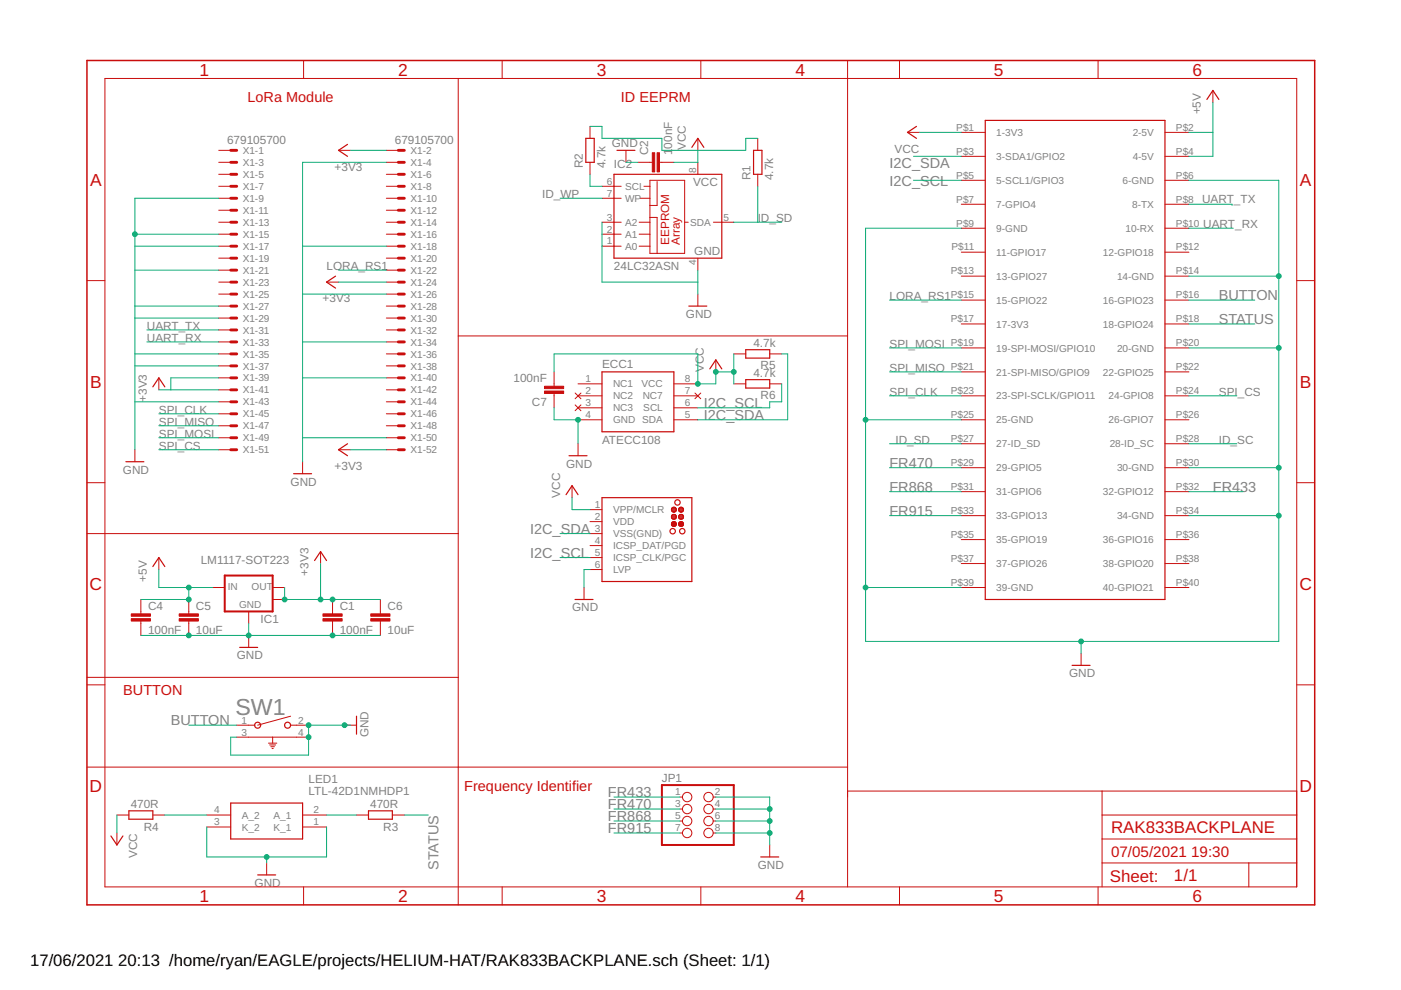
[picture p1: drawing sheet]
<svg xmlns="http://www.w3.org/2000/svg" width="297mm" height="210mm" viewBox="0 0 297 210" stroke-linecap="round" stroke-linejoin="round" font-family="sans-serif">
<g fill="none" stroke="#c90d0c" stroke-width=".21">
<path d="M22.2 16.6h252.7v171.4h-252.7zM64.4 12.8v3.8M97.2 16.6v175.3M106.5 12.8v3.8M148.6 12.8v3.8M179.7 12.8v175.2M190.7 12.8v3.8M232.8 12.8v3.8M257.2 19.2v2.5M46.4 31.9h2.5M46.4 34.4h2.5M46.4 37h2.5"/>
<path d="M46.4 39.5h2.5M71.8 31.9h2.5M81.9 31.9h2.6M81.9 34.4h2.6M81.9 37h2.6M81.9 39.5h2.6M125.1 26.8v2.5M125.1 34.4v2.6M127.6 39.5h4.1M132.7 31.9v2.5M135.3 34.4h3M136.5 39.5h1.3"/>
<path d="M137.8 38.2h7.4v15.5h-7.4zM139.3 38.5v5.1h-1.5M139.8 34.4h3.1M148 29.3v2.6M148 34.4v2.6M160.7 29.3v2.6M160.7 37v2.5M192.4 28.1h2.5M203.8 38.2h5.1M203.8 28.1h5.1M203.8 33.1h5.1M247 38.2h5.1"/>
<path d="M247 28.1h5.1M247 33.1h5.1M18.4 59.5h3.8M46.4 42h2.5M46.4 44.6h2.5M46.4 47.1h2.5M46.4 49.7h2.5M46.4 52.2h2.5M46.4 54.7h2.5M46.4 57.3h2.5M46.4 59.8h2.5M69.2 59.8h2.6"/>
<path d="M81.9 42h2.6M81.9 44.6h2.6M81.9 47.1h2.6M81.9 49.7h2.6M81.9 52.2h2.6M81.9 54.7h2.6M81.9 57.3h2.6M81.9 59.8h2.6M127.6 42h4.1M127.6 47.1h4.1M127.6 49.7h4.1M127.6 52.2h4.1"/>
<path d="M135.5 47.1h2.3M135.5 49.7h2.3M135.5 52.2h2.3M135.8 42h2M137.8 46.1h1.5v7.6M145.2 47.1h.7M148 54.7v2.6M151.3 47.1h4.3M203.8 43.3h5.1M203.8 48.4h5.1M203.8 53.5h5.1M203.8 58.5h5.1"/>
<path d="M247 43.3h5.1M247 48.4h5.1M247 53.5h5.1M247 58.5h5.1M274.9 59.5h3.8M46.4 62.4h2.5M46.4 64.9h2.5M46.4 67.4h2.5M46.4 70h2.5M46.4 72.5h2.5M46.4 75h2.5M46.4 77.6h2.5"/>
<path d="M81.9 62.4h2.6M81.9 64.9h2.6M81.9 67.4h2.6M81.9 70h2.6M81.9 72.5h2.6M81.9 75h2.6M81.9 77.6h2.6M97.2 71.2h82.5M117.5 78.8v3.1M148 62.4v2.5M151.8 76.3v2.5M155.6 75h2.5"/>
<path d="M163.2 75h2.5M203.8 63.6h5.1M203.8 68.7h5.1M203.8 73.8h5.1M203.8 78.8h5.1M247 63.6h5.1M247 68.7h5.1M247 73.8h5.1M247 78.8h5.1M28.6 95.4v2.5M33.7 80.1v2.6M46.4 80.1h2.5"/>
<path d="M46.4 82.7h2.5M46.4 85.2h2.5M46.4 87.7h2.5M46.4 90.3h2.5M46.4 92.8h2.5M46.4 95.4h2.5M64.2 97.9v2.5M71.8 95.4h2.5M81.9 80.1h2.6M81.9 82.7h2.6M81.9 85.2h2.6M81.9 87.7h2.6"/>
<path d="M81.9 90.3h2.6M81.9 92.8h2.6M81.9 95.4h2.6M117.5 83.4v3.1M121.9 83.3l1.3 1.2M121.9 85.9l1.3 1.2M122.6 83.9h5M122.6 89h5M122.6 81.4h5M122.6 86.5h5M122.6 94.1v2.5M123.2 83.3l-1.3 1.2"/>
<path d="M123.2 85.9l-1.3 1.2M142.9 83.9h5.1M142.9 89h5.1M142.9 81.4h5.1M142.9 86.5h5.1M147.3 83.3l1.3 1.2M148.6 83.3l-1.3 1.2M155.6 81.4h2.5M163.2 81.4h2.5M203.8 83.9h5.1M203.8 89h5.1M203.8 94.1h5.1"/>
<path d="M203.8 99.2h5.1M247 83.9h5.1M247 89h5.1M247 94.1h5.1M247 99.2h5.1M18.4 113.1h78.8M18.4 102.3h3.8M33.7 118.2v2.6M68 116.9v2.6M121.3 103v2.5M125.1 113.1h2.5M125.1 118.2h2.5"/>
<path d="M125.1 115.7h2.5M125.1 110.6h2.5M125.1 108.1h2.5M203.8 104.2h5.1M203.8 109.3h5.1M203.8 114.4h5.1M203.8 119.5h5.1M247 104.2h5.1M247 109.3h5.1M247 114.4h5.1M247 119.5h5.1M274.9 102.3h3.8"/>
<path d="M29.9 127.1v3.1M29.9 131.7v3M40 127.1v3.1M40 131.7v3M45.1 124.6h2.5M52.7 129.6v2.6M52.7 134.7v2.6M57.8 124.6h2.5M57.8 127.1h2.5M70.5 127.1v3.1M70.5 131.7v3M80.6 127.1v3.1"/>
<path d="M80.6 131.7v3M123.8 124.6v2.5M125.1 120.8h2.5M203.8 124.6h5.1M229.2 138.5v2.6M247 124.6h5.1M18.4 143.6h78.8M18.4 145.2h3.8M50.2 153.8h3.8M50.2 156.3h15.2M56.9 157.6h1.8M57.2 157.9h1.2"/>
<path d="M57.4 158.3h.8M57.7 158.7h.2M57.8 156.3v1.3M61.6 153.8h3.8M61.6 151.8l-7 2M73 153.8h2.6M274.9 145.2h3.8M18.4 162.6h161.3M24.8 172.8h2.5M24.8 176.6v2.6M32.4 172.8h2.5M43.8 172.8h5.1"/>
<path d="M43.8 175.3h5.1M64.2 172.8h5M64.2 175.3h5M75.6 172.8h2.5M83.2 172.8h2.5M144.1 169h.6M144.1 171.5h.6M144.1 174.1h.6M144.1 176.6h.6M151.2 169h.6M151.2 171.5h.6M151.2 174.1h.6"/>
<path d="M151.2 176.6h.6M163.2 179.2v2.5M179.7 167.7h95.2M233.7 167.7v20.3M233.7 177.9h41.2M233.7 172.8h41.2M56.5 183v2.5M64.4 188v3.9M106.5 188v3.9M148.6 188v3.9M190.7 188v3.9M232.8 188v3.9"/>
<path d="M233.7 183h41.2M264.8 183v5"/>
<circle cx="145.7" cy="171.5" r=".99"/>
<circle cx="145.7" cy="169" r=".99"/>
<circle cx="145.7" cy="176.6" r=".99"/>
<circle cx="145.7" cy="174.1" r=".99"/>
<circle cx="150.2" cy="171.5" r=".99"/>
<circle cx="150.2" cy="169" r=".99"/>
<circle cx="150.2" cy="176.6" r=".99"/>
<circle cx="150.2" cy="174.1" r=".99"/>
</g>
<path d="M18.4 12.8h260.3v179.1h-260.3z" fill="none" stroke="#c90d0c" stroke-width=".32"/>
<g fill="none" stroke="#c90d0c" stroke-width=".61">
<path d="M48.9 31.9h1.3M48.9 34.4h1.3M48.9 37h1.3M48.9 39.5h1.3M84.5 31.9h1.2M84.5 34.4h1.2M84.5 37h1.2M84.5 39.5h1.2M48.9 42h1.3M48.9 44.6h1.3M48.9 47.1h1.3M48.9 49.7h1.3"/>
<path d="M48.9 52.2h1.3M48.9 54.7h1.3M48.9 57.3h1.3M48.9 59.8h1.3M84.5 42h1.2M84.5 44.6h1.2M84.5 47.1h1.2M84.5 49.7h1.2M84.5 52.2h1.2M84.5 54.7h1.2M84.5 57.3h1.2M84.5 59.8h1.2"/>
<path d="M48.9 62.4h1.3M48.9 64.9h1.3M48.9 67.4h1.3M48.9 70h1.3M48.9 72.5h1.3M48.9 75h1.3M48.9 77.6h1.3M84.5 62.4h1.2M84.5 64.9h1.2M84.5 67.4h1.2M84.5 70h1.2M84.5 72.5h1.2"/>
<path d="M84.5 75h1.2M84.5 77.6h1.2M48.9 80.1h1.3M48.9 82.7h1.3M48.9 85.2h1.3M48.9 87.7h1.3M48.9 90.3h1.3M48.9 92.8h1.3M48.9 95.4h1.3M84.5 80.1h1.2M84.5 82.7h1.2M84.5 85.2h1.2"/>
<path d="M84.5 87.7h1.2M84.5 90.3h1.2M84.5 92.8h1.2M84.5 95.4h1.2"/>
</g>
<path d="M47.6 122h10.2v7.6h-10.2zM140.3 166.5h15.3v12.7h-15.3z" fill="none" stroke="#c90d0c" stroke-width=".42"/>
<g fill="none" stroke="#c90d0c" stroke-width=".25">
<path d="M73.7 30.6l-1.9 1.3 1.9 1.2M124.2 29.3h1.8v5.1h-1.8zM130.2 37h22.8v17.7h-22.8zM130.8 31.9h3.8M146.7 31.2l1.3-1.9 1.2 1.9M159.8 31.9h1.7v5.1h-1.7zM194.3 26.8l-1.9 1.3 1.9 1.2M208.9 25.5h38.1v101.6h-38.1zM255.9 21.1l1.3-1.9 1.2 1.9M71.1 58.5l-1.9 1.3 1.9 1.3M127.6 78.8h15.3v12.7h-15.3zM146 64.9h3.9"/>
<path d="M150.5 78.2l1.3-1.9 1.2 1.9M158.1 74.1h5.1v1.8h-5.1zM26.7 97.9h3.8M32.4 82l1.3-1.9 1.2 1.9M73.7 94.1l-1.9 1.3 1.9 1.2M120.6 96.6h3.9M158.1 80.5h5.1v1.8h-5.1zM62.3 100.4h3.8M66.7 118.9l1.3-2 1.2 2M120 104.9l1.3-1.9 1.3 1.9M127.6 105.5h19.1v17.8h-19.1zM142.4 108.1h1"/>
<path d="M142.4 108.1v.2M142.4 109.6h1M142.4 111.2h1M142.4 109.4h1M142.4 111h1M142.4 107.9h.9M142.4 107.8v.3M142.4 108.3a.51 .51 0 0 0 .5 .3 .51 .51 0 0 0 .4-.3M142.4 108.3h.9M142.5 109.9h.8M142.5 109.9l.4 .2 .4-.2M142.5 111.4a.51 .51 0 0 1 0-.7 .51 .51 0 0 1 .7 0 .51 .51 0 0 1 .1 .7"/>
<path d="M142.5 111.4l.4 .2 .4-.2M142.5 111.4h.8M142.5 110.8h.7M142.5 109.2h.7M142.6 107.7l-.2 .1M142.6 107.7l.5-.1 .2 .2M142.6 107.7h.6M142.7 108.5h.3M143.2 109.2a.51 .51 0 0 0-.7 0 .51 .51 0 0 0 0 .7M143.2 109.2l.2 .4-.1 .3M143.3 107.8l.1 .3M143.4 108.1l-.1 .2"/>
<path d="M143.9 108.1a.51 .51 0 0 0 .4 .5 .51 .51 0 0 0 .6-.3M143.9 108.1h1M143.9 109.6h1M143.9 111.2h1M143.9 109.4h1M143.9 111h1M143.9 107.8v.3M143.9 107.9h1M144 108.3h.8M144 109.9h.8M144 110.8a.51 .51 0 0 1 .7-.1 .51 .51 0 0 1 .1 .7M144 111.4l.4 .2 .4-.2"/>
<path d="M144 111.4h.8M144 110.8v.6M144 110.8h.8M144.1 109.2h.6M144.1 109.2a.51 .51 0 0 1 .7 0 .51 .51 0 0 1 0 .7M144.1 109.2a.51 .51 0 0 0-.1 .7 .51 .51 0 0 0 .8 0M144.1 107.7h.6M144.2 108.5h.4M144.7 107.7l-.5-.1-.3 .2M144.7 107.7l.2 .1M144.9 107.8v.3M144.9 108.1v.2"/>
<path d="M32.4 120.1l1.3-1.9 1.2 1.9M50.8 137.3h3.8M121.9 127.1h3.8M75.6 151.8v3.9M227.3 141.1h3.8M23.5 177.2l1.3 2 1.3-2M27.3 171.9h5.1v1.8h-5.1zM48.9 170.3h15.3v7.6h-15.3zM78.1 171.9h5.1v1.8h-5.1zM54.6 185.5h3.8M161.3 181.7h3.8"/>
<circle cx="142.6" cy="112.6" r=".57"/>
<circle cx="143.6" cy="106.5" r=".57"/>
<circle cx="144.7" cy="112.6" r=".57"/>
<circle cx="54.6" cy="153.8" r=".64"/>
<circle cx="61" cy="153.8" r=".63"/>
</g>
<g fill="#c90d0c" stroke="#c90d0c" stroke-width=".21">
<path d="M68.5 131.2h4v.5h-4z"/>
<path d="M68.5 130.2h4v.5h-4z"/>
<path d="M139.3 32.4h.5v4h-.5z"/>
<path d="M138.3 32.4h.5v4h-.5z"/>
<path d="M27.8 131.2h4.1v.5h-4.1z"/>
<path d="M27.8 130.2h4.1v.5h-4.1z"/>
<path d="M38 131.2h4.1v.5h-4.1z"/>
<path d="M38 130.2h4.1v.5h-4.1z"/>
<path d="M78.6 131.2h4.1v.5h-4.1z"/>
<path d="M78.6 130.2h4.1v.5h-4.1z"/>
<path d="M115.4 81.9h4.1v.5h-4.1z"/>
<path d="M115.4 82.9h4.1v.5h-4.1z"/>
</g>
<g fill="none" stroke="#0dab76" stroke-width=".21">
<path d="M74.3 31.9h7.6M81.9 34.4h-17.7v63.5M125.1 26.8h2.5v2.5h12.7v2.6h17.8v-2.6h2.6M125.1 37v2.5h2.5M132.7 34.4h2.6M148 31.9v2.5h-5.1M160.7 39.5v7.6M193.7 38.2h10.1M193.7 33.1h10.1M194.9 28.1h8.9M252.1 38.2h19v97.8h-87.6v-87.6h20.3M252.1 28.1h5.1"/>
<path d="M257.2 21.7v11.4h-5.1M28.6 57.3h17.8M28.6 52.2h17.8M28.6 49.7h17.8M46.4 42h-17.8v53.4M64.2 52.2h17.7M71.8 57.3h10.1M71.8 59.8h10.1M118.7 42h8.9M127.6 47.1v12.7h20.4M148 57.3v5.1M155.6 47.1h10.1"/>
<path d="M252.1 48.4h9.4M252.1 58.5h19M252.1 43.3h9.1v.3M28.6 64.9h17.8M28.6 67.4h17.8M28.6 75h17.8M28.6 77.6h17.8M31.1 72.5h15.3M31.1 70h15.3M64.2 62.4h17.7M64.2 72.5h17.7M117.5 78.8v-3.8h30.5v6.4h3.8v-2.6h3.8"/>
<path d="M155.6 75v6.4M165.7 75h1.3v14h-19M188.6 73.8h15.2M188.6 78.8h15.2M188.6 63.6h15.2M252.1 73.8h19M252.1 63.6h13.9M252.1 68.7h13.9M28.6 85.2h17.8M33.7 92.8h12.7M33.7 95.4h12.7M33.7 82.7h12.7"/>
<path d="M33.7 90.3h12.7M33.7 87.7h12.7M46.4 80.1h-10.2v2.6M64.2 80.1h17.7M64.2 92.8h17.7M74.3 95.4h7.6M117.5 86.5v2.5h5.1v5.1M165.7 81.4v3.8h-2.5v1.3h-15.2M183.5 89h20.3M188.6 99.2h15.2M188.6 83.9h15.2M188.6 94.1h15.2"/>
<path d="M252.1 99.2h19M252.1 83.9h10.1M252.1 94.1h10.1M68 119.5v7.6M118.7 113.1h6.4M118.7 118.2h6.4M121.3 105.5v2.6h3.8M188.6 109.3h15.2M188.6 104.2h15.2M252.1 109.3h19M252.1 104.2h11.4M29.9 134.7h50.7"/>
<path d="M33.7 120.8v3.8h11.4M40 124.6v2.5h-10.1M52.7 132.2v2.5M60.3 124.6v2.5h20.3M125.1 120.8h-1.3v3.8M183.5 124.6h20.3M229.2 136v2.5M40 153.8h10.2M74.3 153.8h-8.9v6.3h-16.5v-3.8h1.3M24.8 172.8v3.8M34.9 172.8h8.9M43.8 175.3v6.4h25.4v-6.4"/>
<path d="M69.2 172.8h6.4M85.7 172.8h5.1M130.2 169h13.9M130.2 176.6h13.9M130.2 174.1h13.9M130.2 171.5h13.9M151.8 169h11.4v10.2M151.8 176.6h11.4M151.8 174.1h11.4M151.8 171.5h11.4M56.5 181.7v1.3"/>
</g>
<g fill="#0dab76" stroke="#0dab76" stroke-width=".21">
<circle cx="40" cy="134.7" r=".51"/>
<circle cx="52.7" cy="134.7" r=".51"/>
<circle cx="70.5" cy="134.7" r=".51"/>
<circle cx="28.6" cy="49.7" r=".51"/>
<circle cx="65.4" cy="156.3" r=".51"/>
<circle cx="65.4" cy="153.8" r=".51"/>
<circle cx="73" cy="153.8" r=".51"/>
<circle cx="56.5" cy="181.7" r=".51"/>
<circle cx="271.1" cy="58.5" r=".51"/>
<circle cx="271.1" cy="73.8" r=".51"/>
<circle cx="271.1" cy="99.2" r=".51"/>
<circle cx="271.1" cy="109.3" r=".51"/>
<circle cx="183.5" cy="124.6" r=".51"/>
<circle cx="183.5" cy="89" r=".51"/>
<circle cx="229.2" cy="136" r=".51"/>
<circle cx="163.2" cy="176.6" r=".51"/>
<circle cx="163.2" cy="174.1" r=".51"/>
<circle cx="163.2" cy="171.5" r=".51"/>
<circle cx="122.6" cy="89" r=".51"/>
<circle cx="60.3" cy="127.1" r=".51"/>
<circle cx="70.5" cy="127.1" r=".51"/>
<circle cx="68" cy="127.1" r=".51"/>
<circle cx="155.6" cy="78.8" r=".51"/>
<circle cx="151.8" cy="78.8" r=".51"/>
<circle cx="148" cy="81.4" r=".51"/>
<circle cx="40" cy="127.1" r=".51"/>
<circle cx="40" cy="124.6" r=".51"/>
</g>
<text font-size="4.9" fill="#808080" x="49.9" y="151.7">SW1</text>
<g font-size="3.7" fill="#c90d0c">
<text x="42.3" y="16">1</text>
<text x="84.4" y="16">2</text>
<text x="126.5" y="16">3</text>
<text x="168.6" y="16">4</text>
<text x="210.7" y="16">5</text>
<text x="252.9" y="16">6</text>
<text x="19.1" y="39.4">A</text>
<text x="275.6" y="39.4">A</text>
<text x="19.1" y="82.2">B</text>
<text x="275.6" y="82.2">B</text>
<text x="19" y="125.1">C</text>
<text x="275.5" y="125.1">C</text>
<text x="19" y="167.9">D</text>
<text x="275.5" y="167.9">D</text>
<text x="42.3" y="191.2">1</text>
<text x="84.4" y="191.2">2</text>
<text x="126.5" y="191.2">3</text>
<text x="168.6" y="191.2">4</text>
<text x="210.7" y="191.2">5</text>
<text x="252.9" y="191.2">6</text>
</g>
<g font-size="3.6" fill="#c90d0c">
<text x="235.6" y="176.6">RAK833BACKPLANE</text>
<text x="235.3" y="186.9">Sheet:</text>
<text x="248.9" y="186.8">1/1</text>
</g>
<g font-size="3.5">
<text x="6.4" y="204.7">17/06/2021</text>
<text x="25.1" y="204.7">20:13 /home/ryan/EAGLE/projects/HELIUM-HAT/RAK833BACKPLANE.sch (Sheet: 1/1)</text>
</g>
<g font-size="3.2" fill="#c90d0c">
<text x="235.6" y="181.7">07/05/2021</text>
<text x="252.6" y="181.7">19:30</text>
</g>
<g font-size="3.1" fill="#c90d0c">
<text x="52.5" y="21.7">LoRa Module</text>
<text x="131.7" y="21.7">ID EEPRM</text>
<text x="26.1" y="147.4">BUTTON</text>
<text x="98.4" y="167.7">Frequency Identifier</text>
</g>
<g font-size="3.1" fill="#808080">
<text x="188.6" y="35.7">I2C_SDA</text>
<text x="188.6" y="39.5">I2C_SCL</text>
<text x="258.4" y="63.6">BUTTON</text>
<text x="258.4" y="68.7">STATUS</text>
<text x="149.2" y="89">I2C_SDA</text>
<text x="149.2" y="86.5">I2C_SCL</text>
<text x="188.6" y="99.2">FR470</text>
<text x="188.6" y="104.2">FR868</text>
<text x="257.2" y="104.2">FR433</text>
<text x="112.4" y="113.1">I2C_SDA</text>
<text x="188.6" y="109.3">FR915</text>
<text x="112.4" y="118.2">I2C_SCL</text>
<text x="36.2" y="153.8">BUTTON</text>
<text x="128.9" y="171.5">FR470</text>
<text x="128.9" y="169">FR433</text>
<text x="128.9" y="174.1">FR868</text>
<text x="128.9" y="176.6">FR915</text>
<text x="93" y="184.5" transform="rotate(-90 93 184.5)">STATUS</text>
</g>
<g font-size="2.5" fill="#808080">
<text x="254.6" y="24.3" transform="rotate(-90 254.6 24.3)">+5V</text>
<text x="48.1" y="30.5">679105700</text>
<text x="83.7" y="30.5">679105700</text>
<text x="123.6" y="35.7" transform="rotate(-90 123.6 35.7)">R2</text>
<text x="128.4" y="35.7" transform="rotate(-90 128.4 35.7)">4.7k</text>
<text x="129.7" y="31.1">GND</text>
<text x="130.2" y="35.7">IC2</text>
<text x="137.4" y="32.9" transform="rotate(-90 137.4 32.9)">C2</text>
<text x="142.5" y="32.9" transform="rotate(-90 142.5 32.9)">1</text>
<text x="142.5" y="31.5" transform="rotate(-90 142.5 31.5)">00nF</text>
<text x="145.4" y="31.9" transform="rotate(-90 145.4 31.9)">VCC</text>
<text x="189.7" y="32.4">VCC</text>
<text x="70.9" y="36.2">+3V3</text>
<text x="146.9" y="39.5">VCC</text>
<text x="159.2" y="38.2" transform="rotate(-90 159.2 38.2)">R1</text>
<text x="164" y="38.2" transform="rotate(-90 164 38.2)">4.7k</text>
<text x="114.9" y="42">ID_WP</text>
<text x="160.7" y="47.1">I</text>
<text x="161.3" y="47.1">D_SD</text>
<text x="254.9" y="43">UART_TX</text>
<text x="147.2" y="54">GND</text>
<text x="255.1" y="48.4">UART_RX</text>
<text x="69.2" y="57.3">LORA_RS1</text>
<text x="130.2" y="57.3">24LC32ASN</text>
<text x="68.4" y="64.1">+3V3</text>
<text x="188.6" y="63.6">LORA_RS1</text>
<text x="31.1" y="70">UART_TX</text>
<text x="145.4" y="67.4">GND</text>
<text x="31.1" y="72.5">UART_RX</text>
<text x="159.7" y="73.5">4.7k</text>
<text x="188.6" y="73.8">SPI_MOSI</text>
<text x="108.9" y="81">100nF</text>
<text x="127.6" y="78.1">ECC1</text>
<text x="149.2" y="78.9" transform="rotate(-90 149.2 78.9)">VCC</text>
<text x="159.7" y="79.9">4.7k</text>
<text x="161.3" y="78.3">R5</text>
<text x="188.6" y="78.9">SPI_MISO</text>
<text x="188.6" y="83.9">SPI_CLK</text>
<text x="258.4" y="83.9">SPI_CS</text>
<text x="31.1" y="85.2" transform="rotate(-90 31.1 85.2)">+3V3</text>
<text x="33.7" y="87.7">SPI_CLK</text>
<text x="112.8" y="86.1">C7</text>
<text x="161.3" y="84.7">R6</text>
<text x="33.7" y="95.4">SPI_CS</text>
<text x="33.7" y="92.8">SPI_MOSI</text>
<text x="33.7" y="90.3">SPI_MISO</text>
<text x="127.6" y="94.1">ATECC108</text>
<text x="189.9" y="94.1">ID_SD</text>
<text x="258.4" y="94.1">ID_SC</text>
<text x="26.1" y="100.4">GND</text>
<text x="70.9" y="99.7">+3V3</text>
<text x="120" y="99.2">GND</text>
<text x="61.6" y="103">GND</text>
<text x="118.7" y="105.5" transform="rotate(-90 118.7 105.5)">VCC</text>
<text x="42.6" y="119.5">LM1117-SOT223</text>
<text x="31.1" y="123.3" transform="rotate(-90 31.1 123.3)">+5V</text>
<text x="65.4" y="122" transform="rotate(-90 65.4 122)">+3V3</text>
<text x="31.4" y="129.3">C4</text>
<text x="41.5" y="129.3">C5</text>
<text x="72" y="129.3">C1</text>
<text x="82.2" y="129.3">C6</text>
<text x="121.3" y="129.6">GND</text>
<text x="31.4" y="134.3">100nF</text>
<text x="41.5" y="134.3">10uF</text>
<text x="55.3" y="132.2">IC1</text>
<text x="72" y="134.3">100nF</text>
<text x="82.2" y="134.3">10uF</text>
<text x="50.2" y="139.8">GND</text>
<text x="226.7" y="143.6">GND</text>
<text x="78.1" y="156.3" transform="rotate(-90 78.1 156.3)">GND</text>
<text x="65.4" y="166.1">LED1</text>
<text x="140.3" y="165.8">JP1</text>
<text x="27.7" y="171.3">470R</text>
<text x="65.4" y="168.6">LTL-42D1NMHDP1</text>
<text x="78.5" y="171.3">470R</text>
<text x="30.5" y="176.1">R4</text>
<text x="81.3" y="176.1">R3</text>
<text x="29.1" y="181.9" transform="rotate(-90 29.1 181.9)">VCC</text>
<text x="160.7" y="184.2">GND</text>
<text x="54" y="188">GND</text>
</g>
<g font-size="2.5" fill="#c90d0c">
<text x="141.9" y="51.9" transform="rotate(-90 141.9 51.9)">EEPROM</text>
<text x="144.1" y="51.9" transform="rotate(-90 144.1 51.9)">Array</text>
</g>
<g font-size="2.1" fill="#808080">
<text x="202.8" y="27.7">P$1</text>
<text x="211.2" y="28.8">1-3V3</text>
<text x="240.2" y="28.8">2-5V</text>
<text x="249.3" y="27.7">P$2</text>
<text x="51.5" y="32.6">X1-1</text>
<text x="51.5" y="35.2">X1-3</text>
<text x="87" y="32.6">X1-2</text>
<text x="87" y="35.2">X1-4</text>
<text x="202.8" y="32.8">P$3</text>
<text x="211.2" y="33.9">3-SDA1/GPIO2</text>
<text x="240.2" y="33.9">4-5V</text>
<text x="249.3" y="32.8">P$4</text>
<text x="51.5" y="37.7">X1-5</text>
<text x="51.5" y="40.3">X1-7</text>
<text x="87" y="37.7">X1-6</text>
<text x="87" y="40.3">X1-8</text>
<text x="128.6" y="39.1">6</text>
<text x="128.6" y="41.7">7</text>
<text x="132.5" y="40.3">SCL</text>
<text x="147.6" y="36.6" transform="rotate(-90 147.6 36.6)">8</text>
<text x="202.8" y="37.9">P$5</text>
<text x="211.2" y="39">5-SCL1/GPIO3</text>
<text x="238" y="39">6-GND</text>
<text x="249.3" y="37.9">P$6</text>
<text x="51.5" y="42.8">X1-9</text>
<text x="51.5" y="45.3">X1-11</text>
<text x="51.5" y="47.9">X1-13</text>
<text x="87" y="42.8">X1-10</text>
<text x="87" y="45.3">X1-12</text>
<text x="87" y="47.9">X1-14</text>
<text x="128.6" y="46.8">3</text>
<text x="132.5" y="47.9">A2</text>
<text x="132.5" y="42.8">WP</text>
<text x="146.3" y="47.9">SDA</text>
<text x="153.4" y="46.8">5</text>
<text x="202.8" y="42.9">P$7</text>
<text x="211.2" y="44.1">7-GPIO4</text>
<text x="240" y="44.1">8-TX</text>
<text x="249.3" y="42.9">P$8</text>
<text x="51.5" y="50.4">X1-15</text>
<text x="51.5" y="53">X1-17</text>
<text x="87" y="50.4">X1-16</text>
<text x="87" y="53">X1-18</text>
<text x="128.6" y="51.8">1</text>
<text x="128.6" y="49.3">2</text>
<text x="132.5" y="53">A0</text>
<text x="132.5" y="50.4">A1</text>
<text x="201.7" y="53.1">P$11</text>
<text x="202.8" y="48">P$9</text>
<text x="211.2" y="49.1">9-GND</text>
<text x="238.6" y="49.1">10-RX</text>
<text x="249.3" y="48">P$10</text>
<text x="249.3" y="53.1">P$12</text>
<text x="51.5" y="55.5">X1-19</text>
<text x="51.5" y="58">X1-21</text>
<text x="87" y="55.5">X1-20</text>
<text x="87" y="58">X1-22</text>
<text x="147.6" y="56.3" transform="rotate(-90 147.6 56.3)">4</text>
<text x="201.6" y="58.2">P$13</text>
<text x="211.2" y="54.2">11-GPIO17</text>
<text x="211.2" y="59.3">13-GPIO27</text>
<text x="233.8" y="54.2">12-GPIO18</text>
<text x="236.8" y="59.3">14-GND</text>
<text x="249.3" y="58.2">P$14</text>
<text x="51.5" y="60.6">X1-23</text>
<text x="51.5" y="63.1">X1-25</text>
<text x="51.5" y="65.6">X1-27</text>
<text x="87" y="60.6">X1-24</text>
<text x="87" y="63.1">X1-26</text>
<text x="87" y="65.6">X1-28</text>
<text x="201.6" y="63.3">P$15</text>
<text x="211.2" y="64.4">15-GPIO22</text>
<text x="233.8" y="64.4">16-GPIO23</text>
<text x="249.3" y="63.3">P$16</text>
<text x="51.5" y="68.2">X1-29</text>
<text x="51.5" y="70.7">X1-31</text>
<text x="87" y="68.2">X1-30</text>
<text x="87" y="70.7">X1-32</text>
<text x="201.6" y="68.3">P$17</text>
<text x="211.2" y="69.5">17-3V3</text>
<text x="233.8" y="69.5">18-GPIO24</text>
<text x="249.3" y="68.3">P$18</text>
<text x="51.5" y="73.3">X1-33</text>
<text x="51.5" y="75.8">X1-35</text>
<text x="87" y="73.3">X1-34</text>
<text x="87" y="75.8">X1-36</text>
<text x="201.6" y="73.4">P$19</text>
<text x="211.2" y="74.5">19-SPI-MOSI/GPIO10</text>
<text x="236.8" y="74.5">20-GND</text>
<text x="249.3" y="73.4">P$20</text>
<text x="51.5" y="78.3">X1-37</text>
<text x="51.5" y="80.9">X1-39</text>
<text x="51.5" y="83.4">X1-41</text>
<text x="87" y="78.3">X1-38</text>
<text x="87" y="80.9">X1-40</text>
<text x="87" y="83.4">X1-42</text>
<text x="124.1" y="81">1</text>
<text x="124.1" y="83.6">2</text>
<text x="130" y="82.2">NC1</text>
<text x="136" y="82.2">VCC</text>
<text x="145.2" y="83.6">7</text>
<text x="145.2" y="81">8</text>
<text x="201.6" y="78.5">P$21</text>
<text x="201.6" y="83.6">P$23</text>
<text x="211.2" y="79.6">21-SPI-MISO/GPIO9</text>
<text x="233.8" y="79.6">22-GPIO25</text>
<text x="249.3" y="78.5">P$22</text>
<text x="249.3" y="83.6">P$24</text>
<text x="51.5" y="86">X1-43</text>
<text x="51.5" y="88.5">X1-45</text>
<text x="87" y="86">X1-44</text>
<text x="87" y="88.5">X1-46</text>
<text x="124.1" y="88.7">4</text>
<text x="124.1" y="86.1">3</text>
<text x="130" y="89.8">GND SDA</text>
<text x="130" y="84.7">NC2</text>
<text x="130" y="87.2">NC3</text>
<text x="136.3" y="84.7">NC7</text>
<text x="136.4" y="87.2">SCL</text>
<text x="145.2" y="86.1">6</text>
<text x="145.2" y="88.7">5</text>
<text x="201.6" y="88.7">P$25</text>
<text x="211.2" y="84.7">23-SPI-SCLK/GPIO11</text>
<text x="211.2" y="89.8">25-GND</text>
<text x="235" y="84.7">24-GPIO8</text>
<text x="235" y="89.8">26-GPIO7</text>
<text x="249.3" y="88.7">P$26</text>
<text x="51.5" y="91">X1-47</text>
<text x="51.5" y="93.6">X1-49</text>
<text x="87" y="91">X1-48</text>
<text x="87" y="93.6">X1-50</text>
<text x="201.6" y="93.7">P$27</text>
<text x="211.2" y="94.9">27-ID_SD</text>
<text x="235.3" y="94.9">28-ID_SC</text>
<text x="249.3" y="93.7">P$28</text>
<text x="51.5" y="96.1">X1-51</text>
<text x="87" y="96.1">X1-52</text>
<text x="201.6" y="98.8">P$29</text>
<text x="211.2" y="99.9">29-GPIO5</text>
<text x="236.8" y="99.9">30-GND</text>
<text x="249.3" y="98.8">P$30</text>
<text x="126.1" y="107.7">1</text>
<text x="201.6" y="103.9">P$31</text>
<text x="211.2" y="105">31-GPIO6</text>
<text x="233.8" y="105">32-GPIO12</text>
<text x="249.3" y="103.9">P$32</text>
<text x="126.1" y="110.2">2</text>
<text x="126.1" y="112.8">3</text>
<text x="130" y="111.4">VDD</text>
<text x="130" y="108.8">VPP/MCLR</text>
<text x="130" y="113.9">VSS(GND)</text>
<text x="201.6" y="109">P$33</text>
<text x="211.2" y="110.1">33-GPIO13</text>
<text x="236.8" y="110.1">34-GND</text>
<text x="249.3" y="109">P$34</text>
<text x="126.1" y="117.9">5</text>
<text x="126.1" y="115.3">4</text>
<text x="130" y="119">ICSP_CLK/PGC</text>
<text x="130" y="116.4">ICSP_DAT/PGD</text>
<text x="201.6" y="114">P$35</text>
<text x="201.6" y="119.1">P$37</text>
<text x="211.2" y="115.2">35-GPIO19</text>
<text x="233.8" y="115.2">36-GPIO16</text>
<text x="249.3" y="114">P$36</text>
<text x="249.3" y="119.1">P$38</text>
<text x="48.3" y="125.2">IN</text>
<text x="53.4" y="125.2">OUT</text>
<text x="126.1" y="120.4">6</text>
<text x="130" y="121.5">LVP</text>
<text x="201.6" y="124.2">P$39</text>
<text x="211.2" y="120.2">37-GPIO26</text>
<text x="211.2" y="125.3">39-GND</text>
<text x="233.8" y="120.2">38-GPIO20</text>
<text x="233.8" y="125.3">40-GPIO21</text>
<text x="249.3" y="124.2">P$40</text>
<text x="50.7" y="128.9">GND</text>
<text x="51.2" y="153.4">1</text>
<text x="51.2" y="155.9">3</text>
<text x="63.2" y="153.4">2</text>
<text x="63.2" y="155.9">4</text>
<text x="45.4" y="172.5">4</text>
<text x="51.2" y="173.6">A_2</text>
<text x="58" y="173.6">A_1</text>
<text x="66.5" y="172.5">2</text>
<text x="143.2" y="168.6">1</text>
<text x="143.2" y="171.2">3</text>
<text x="143.2" y="173.7">5</text>
<text x="151.6" y="168.6">2</text>
<text x="151.6" y="171.2">4</text>
<text x="151.6" y="173.7">6</text>
<text x="45.4" y="175">3</text>
<text x="51.2" y="176.1">K_2</text>
<text x="58" y="176.1">K_1</text>
<text x="66.5" y="175">1</text>
<text x="143.2" y="176.3">7</text>
<text x="151.6" y="176.3">8</text>
</g>
</svg>
